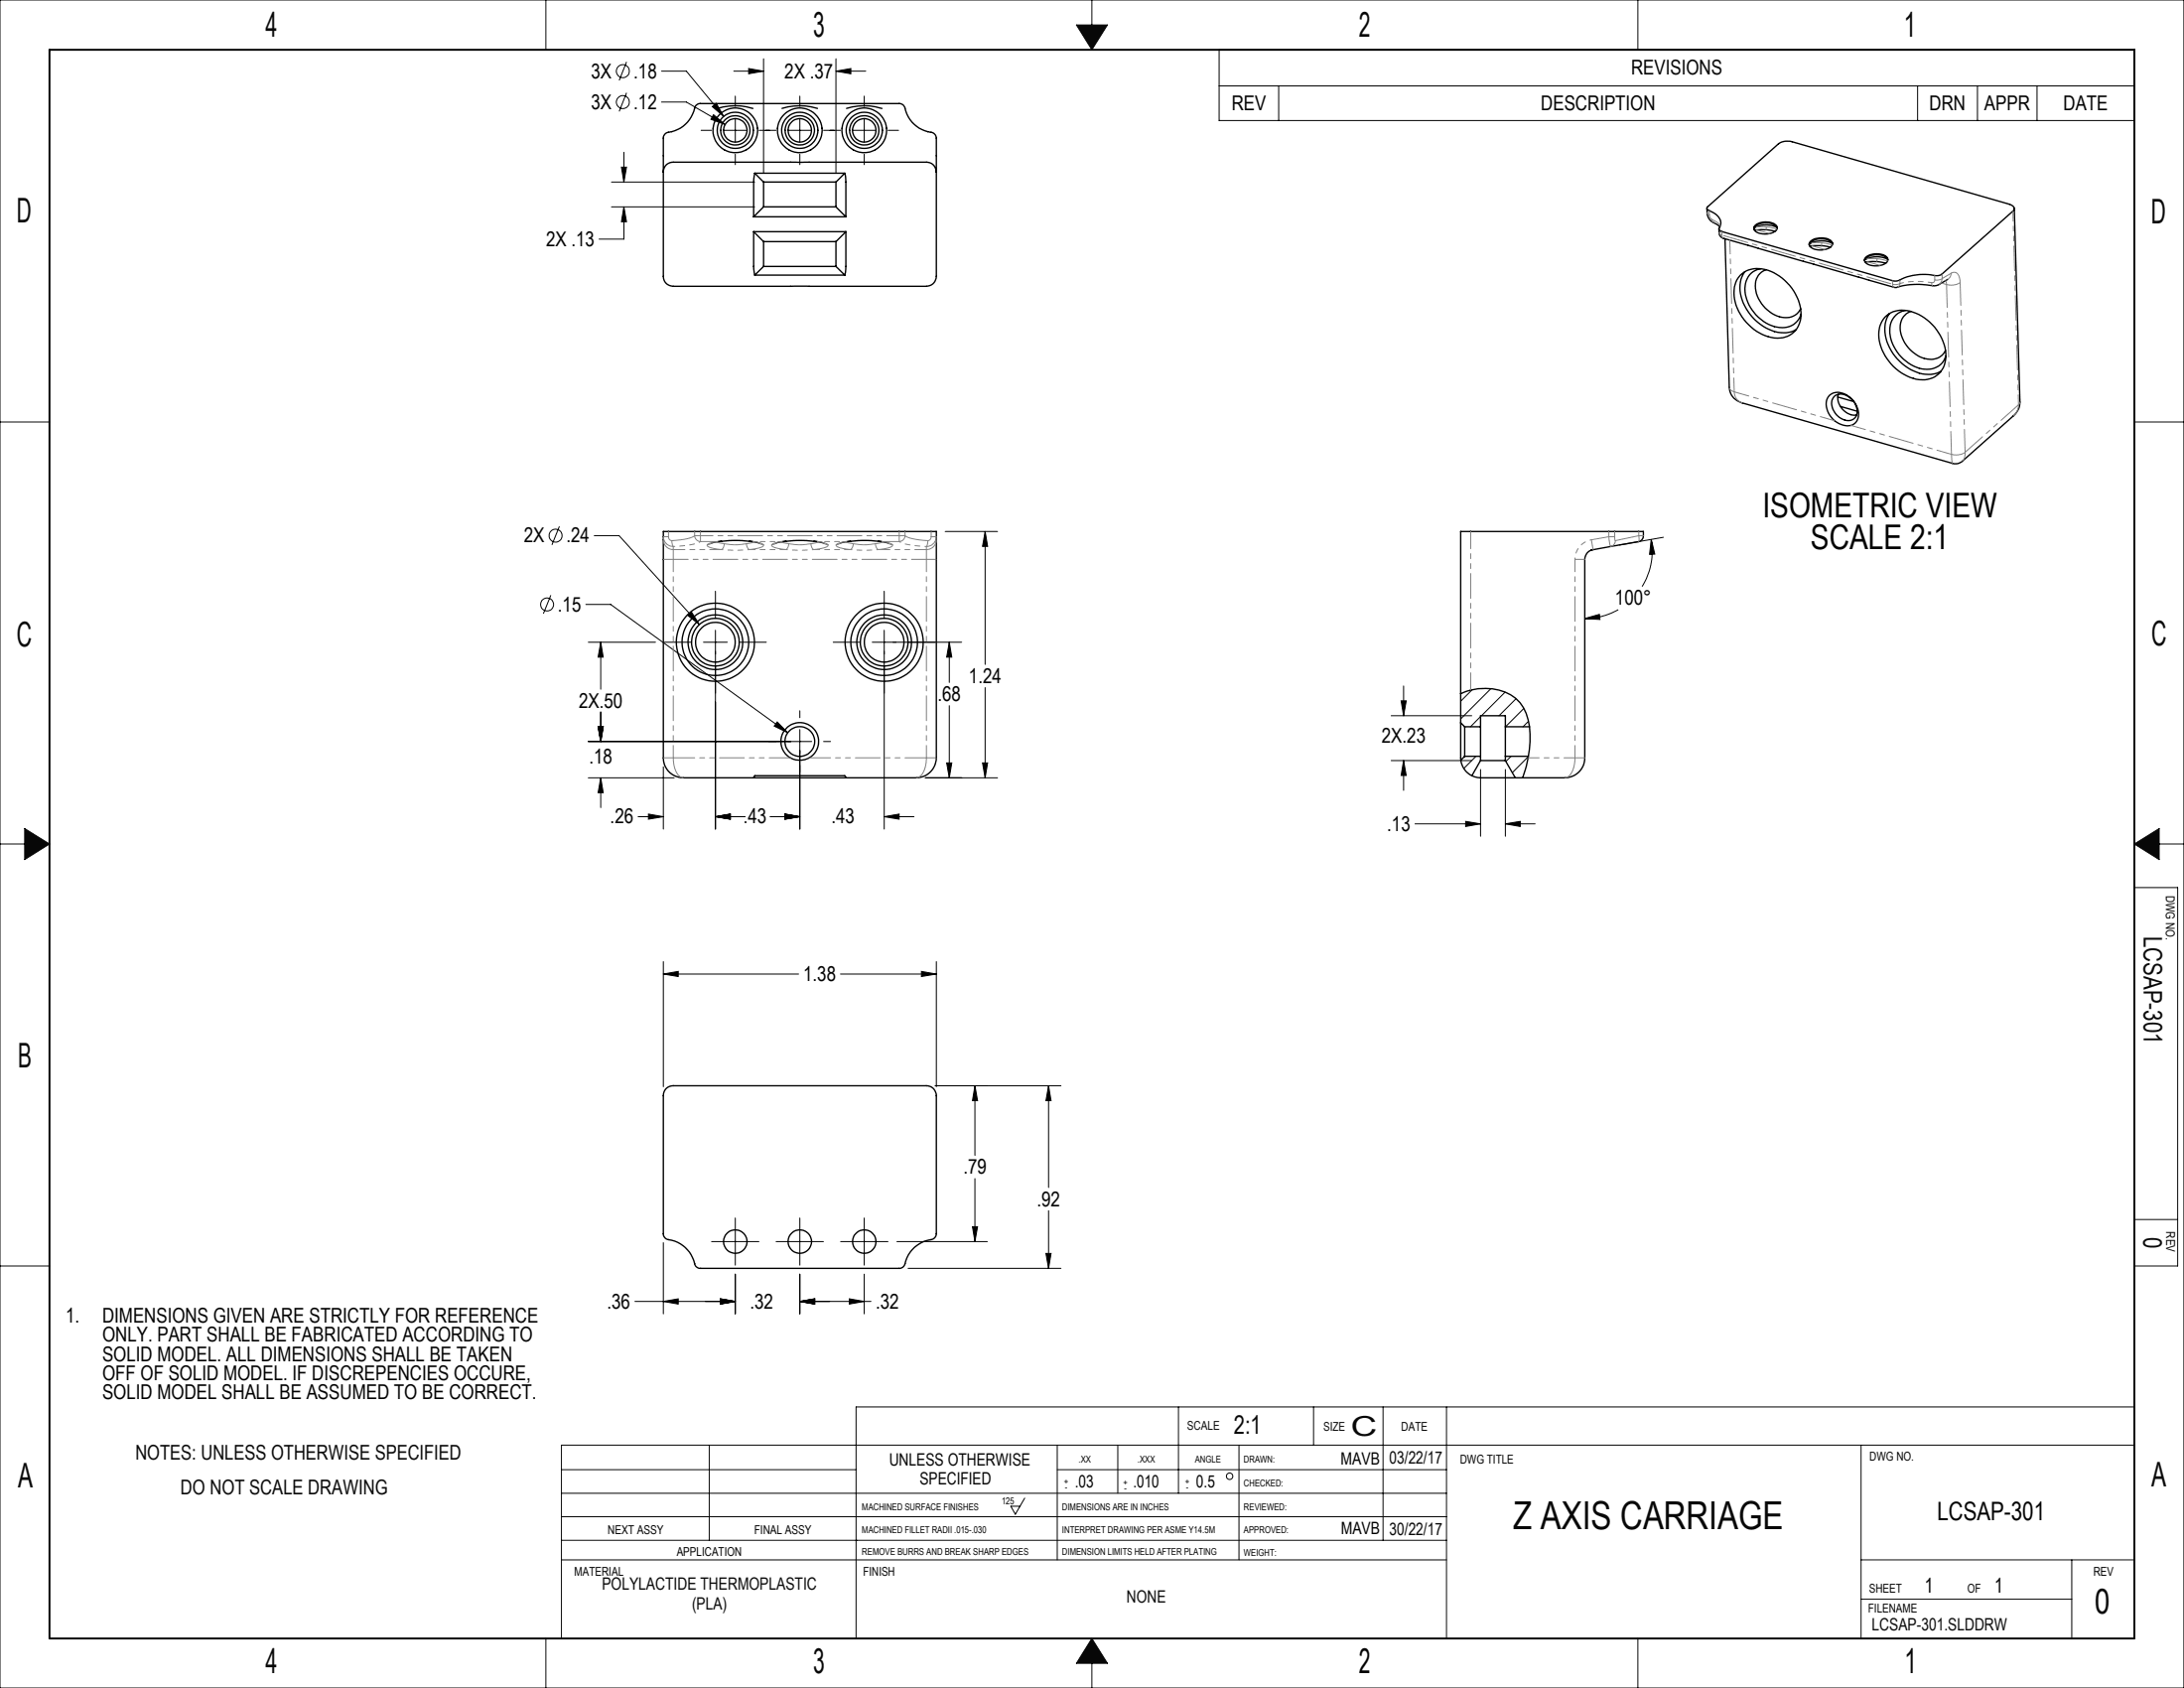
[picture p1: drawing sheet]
<svg xmlns="http://www.w3.org/2000/svg" width="559mm" height="432mm" viewBox="0 0 559 432" stroke-linecap="round" stroke-linejoin="round" font-family="sans-serif">
<g fill="none" stroke="#000" stroke-width=".25">
<path d="M270.5 369.7v29.3M286 369.7v12.3M317 369.7v29.3M143.7 399h226.4M262.2 383.2l-2.4 4.1-1.2-2h2.4"/>
<circle cx="314.6" cy="377.6" r=".82"/>
</g>
<g fill="none" stroke="#0a0605" stroke-width=".25">
<path d="M0 0h558.8v431.8h-558.8zM139.7 0v12.7M275.4 6.4h8l-4 6.3zM279.4 0v6.4M419.1 0v12.7M0 107.9h12.7M546.1 107.9h12.7M0 215.9h6.3M6.3 211.9l6.4 4-6.4 4zM546.1 215.9l6.4-4v8zM552.5 215.9h6.3M546.1 227h11.1v96.9h-11.1"/>
<path d="M546.1 312h11.1M0 323.9h12.7M301.5 359.9v22.1M336.1 359.9v9.8M353.9 359.9v34.1M370.1 359.9v59.2M546.1 359.9h-327.1v59.2M143.7 376h75.3M181.5 369.7v24.3M270.5 376h99.6M476.2 369.7v49.4M546.1 369.7h-402.4v49.4"/>
<path d="M143.7 382h226.4M143.7 394h226.4M143.7 388h226.4M476.2 399h69.9M530.1 399v20.1M139.7 419.1v12.7M279.4 419.1l4 6.4h-8zM419.1 419.1v12.7M476.2 409.1h53.9M279.4 425.5v6.3"/>
</g>
<path d="M12.7 12.7h533.4v406.4h-533.4z" fill="none" stroke="#0a0605" stroke-width=".5"/>
<path d="M275.4 6.4h8l-4 6.3zM546.1 215.9l6.4-4v8zM279.4 419.1l-4 6.4h8zM6.3 211.9v8l6.4-4z" fill-rule="evenodd" fill="#0a0605"/>
<g fill="none" stroke="#000" stroke-width=".25">
<path d="M160.3 15.8l-1.9 4.8M169.3 18.2h6.3l9.6 11.6M187.7 18.2h7.7M191.6 17.5l3.8 .7-3.8 .7zM195.4 15v29.3M213.9 18.2l3.8-.7v1.4zM213.9 15v29.3M213.9 18.2h7.6M311.9 12.7h234.2v18.1h-234.2zM159.6 38.9v7.7M160.3 23.7l-1.9 4.8M169.3 26.1h6.3l9.9 5.8"/>
<path d="M179.4 33.3h2.6M182.2 27.3l1.1-.9 1.9 3.4zM182.6 29.4l2.9 2.5-3.6-1.4zM185.1 33.3h6.1M188.1 24.6v2.6M188.1 30.3v6.1M188.1 39.4v2.7M194.2 33.3h4.3M201.6 33.3h6.1M204.6 24.6v2.6M204.6 30.3v6.1M204.6 39.4v2.7"/>
<path d="M210.7 33.3h4.4M218.1 33.3h6.1M221.1 24.6v2.6M221.1 30.3v6.1M221.1 39.4v2.7M227.2 33.3h2.7M311.9 22h234.2M327.2 22v8.8M490.6 22v8.8M506 22v8.8M521.2 22v8.8M156.5 46.6h36.6"/>
<path d="M156.5 52.9h36.6M159 42.8h1.3l-.7 3.8zM159.6 52.9l.7 3.8h-1.3zM159.6 52.9v8.3h-6.3M143.1 134.7l-1.9 4.7M152 137h6.4l20.6 22.8M241.8 136h13.4M252.1 136l.6 3.8h-1.3zM252.1 136v34M422.5 138l.9 3.7-1.3 .1zM422.5 138a17.2 17.2 0 0 1-2.3 12M425.6 137.4l-11.3 2"/>
<path d="M140.9 152.3l-1.9 4.7M149.9 154.6h6.3l45.3 32.8M175.9 157.4l1-.9 2.1 3.3zM183.1 151.2v7M226.2 151.2v7M405.5 158.2l3.7-1 .2 1.3zM414.1 156l-1.7 .8-2.8 .9-4.1 .5M150.5 164.3h17.2M153.7 164.3l.6 3.8h-1.3zM153.7 164.3v12M170 164.3h7M180 164.3h6.1"/>
<path d="M183.1 161.2v50.9M189.1 164.3h7M213.2 164.3h6.9M226.2 161.2v50.9M242.9 164.3l.6 3.8h-1.3zM242.9 164.3v10.3M246.1 164.3h-22.9M252.1 175.9v23.1M358.5 179.3h1.3l-.7 3.8zM359.1 175.5v7.6M376.7 176.4l-3 3M381.5 176.2l-7.8 7.7"/>
<path d="M385.1 177.1l-6 6M387.9 178.7l-4.4 4.4M150.5 189.7h57.2M150.5 199h22M153 185.9h1.3l-.6 3.8zM153.7 199l.6 3.8h-1.3zM153.7 182.1v7.6M153.7 199v7.6M169.7 196.1v16M198.9 184.7l2.6 2.7-3.4-1.7zM204.6 181.8v1.8M204.6 186.6v25.5"/>
<path d="M210.7 189.7h1.8M236.7 199h18.5M242.2 195.2h1.3l-.6 3.8zM242.9 180.5v18.5M251.4 195.2h1.3l-.6 3.8zM356 194.6h20.6M356 183.1h20.6M359.1 194.6l.7 3.8h-1.3zM359.1 194.6v7.6M377.6 193.5l-3.1 3.1M378.8 196.8v17.1M378.8 183.3l-2.6 2.6"/>
<path d="M385.2 196.8v17.1M386.6 193.5l-1.3 1.3M389.9 181.2l-4.7 4.7M391.1 193.5l-4.1 4.1M391.1 184.5l-1.4 1.4M163.3 208.9h6.4M165.9 208.2l3.8 .7-3.8 .6zM183.1 208.9l3.8-.7v1.3zM183.1 208.9h7.6M197 208.9h7.6M200.8 208.2l3.8 .7-3.8 .6zM226.2 208.9l3.8-.7v1.3z"/>
<path d="M226.2 208.9h7.7M362.1 210.7h16.7M375 210.1l3.8 .6-3.8 .7zM385.2 210.7l3.8-.6v1.3zM385.2 210.7h7.6M169.7 249.2l3.8-.7v1.3zM169.7 246v32M169.7 249.2h34.6M215.1 249.2h24.5M235.8 248.5l3.8 .7-3.8 .6zM239.6 246v32M239.3 277.7h32.2"/>
<path d="M249.4 277.7l.7 3.9h-1.3zM249.4 277.7v17.9M268.3 277.7l.6 3.9h-1.3zM268.3 277.7v26.1M169.7 317.9v18.2M182.1 317.6h12.1M188.1 311.6v12M198.6 317.6h12.1M204.6 311.6v12M215.1 317.6h12.1M221.1 311.6v12M229.5 317.6h23.1"/>
<path d="M248.8 313.8h1.3l-.7 3.8zM249.4 301.5v16.1M268.3 309.7v14.7M162.5 332.9h25.6M169.7 332.9l3.8-.7v1.4zM184.3 332.2l3.8 .7-3.8 .7zM188.1 325.9v10.2M204.6 332.9l3.9-.7v1.4zM204.6 325.9v10.2M204.6 332.9h18.2M217.3 332.2l3.8 .7-3.8 .7zM221.1 325.9v10.2"/>
<path d="M232.3 324.4h39.2M267.6 320.6h1.3l-.6 3.8z"/>
<circle cx="159.3" cy="18.2" r="1.66"/>
<circle cx="159.4" cy="26.1" r="1.65"/>
<circle cx="142.2" cy="137" r="1.67"/>
<circle cx="140" cy="154.6" r="1.66"/>
</g>
<path d="M198.9 184.7l-.8 1 3.4 1.7zM252.1 136l.6 3.8h-1.3zM251.4 195.2h1.3l-.6 3.8zM242.9 164.3l.6 3.8h-1.3zM242.2 195.2h1.3l-.6 3.8zM226.2 208.9l3.8-.7v1.3zM200.8 208.2l3.8 .7-3.8 .6zM183.1 208.9l3.8-.7v1.3zM200.8 208.2l3.8 .7-3.8 .6zM153.7 164.3l.6 3.8h-1.3zM153 185.9h1.3l-.6 3.8zM153 185.9h1.3l-.6 3.8zM153.7 199l.6 3.8h-1.3zM183.1 208.9l3.8-.7v1.3zM165.9 208.2l3.8 .7-3.8 .6zM175.9 157.4l3.1 2.4-2.1-3.3zM385.2 210.7l3.8-.6v1.3zM375 210.1l3.8 .6-3.8 .7zM359.1 194.6l.7 3.8h-1.3zM358.5 179.3h1.3l-.7 3.8zM405.5 158.2l3.7-1 .2 1.3zM422.5 138l.9 3.7-1.3 .1zM159 42.8h1.3l-.7 3.8zM159.6 52.9l.7 3.8h-1.3zM191.6 17.5l3.8 .7-3.8 .7zM213.9 18.2l3.8-.7v1.4zM182.2 27.3l3 2.5-1.9-3.4zM182.6 29.4l-.7 1.1 3.6 1.4zM235.8 248.5l3.8 .7-3.8 .6zM169.7 249.2l3.8-.7v1.3zM204.6 332.9l3.9-.7v1.4zM217.3 332.2l3.8 .7-3.8 .7zM204.6 332.9l3.9-.7v1.4zM184.3 332.2l3.8 .7-3.8 .7zM169.7 332.9l3.8-.7v1.4zM184.3 332.2l3.8 .7-3.8 .7zM249.4 277.7l.7 3.9h-1.3zM248.8 313.8h1.3l-.7 3.8zM268.3 277.7l.6 3.9h-1.3zM267.6 320.6h1.3l-.6 3.8z" fill="#000"/>
<g fill="none" stroke="#000" stroke-width=".35">
<path d="M183.6 27.7a15.7 15.7 0 0 1 9.1 0M200.1 27.7a15.7 15.7 0 0 1 9.1 0M216.6 27.7a15.1 15.1 0 0 1 9.1 0M169.7 44v26.7a2.5 2.5 0 0 0 2.6 2.5h64.7a2.57 2.57 0 0 0 2.6-2.5v-26.7M169.7 44a2.45 2.45 0 0 1 2.6-2.5h64.7a2.5 2.5 0 0 1 2.6 2.5M169.7 44v-8.7a1.86 1.86 0 0 1 2.2-1.6 8.2 8.2 0 0 0 6-6.5l1-.7h51.1a1.47 1.47 0 0 1 1.6 1.2 8.4 8.4 0 0 0 7.2 6.3l.6 .6 .2 .7v8.7M192.8 59.3v8.9l.3 2.2M192.8 59.3l2.6 2.5M192.8 59.3h23.6M192.8 55.5h23.6M193.1 44.3l-.3 2.3v8.9M193.1 44.3l2.3 2.3"/>
<path d="M193.1 44.3h23M195.4 46.6v6.3M195.4 52.9h18.5M195.4 52.9l-2.6 2.6M195.4 46.6h18.5M213.9 46.6v6.3M213.9 52.9l2.5 2.6M216.1 44.3l.3 2.3v8.9M216.1 44.3l-2.2 2.3M216.4 59.3v8.9l-.3 2.2M216.4 59.3l-2.5 2.5M436.7 53.3a3.7 3.7 0 0 0 2.8 4.2l.6 .5"/>
<path d="M436.8 53l18.2-16.2a4 4 0 0 1 3.5-.5l55.6 15.9a1.05 1.05 0 0 1 1.1 .6 1.05 1.05 0 0 1-.2 1.2l-18.1 16.1a2.73 2.73 0 0 1-2.7 .2 14.7 14.7 0 0 0-8.8 1.6h-1l-43.9-12.7a.64 .64 0 0 1-.6-.9 2.68 2.68 0 0 0-1.5-3.9l-1.4-.7-.3-.3zM439.8 58.6v.9a1.52 1.52 0 0 0 1.1 1.5l20.5 5.9M448.9 58.9l3-.1 2.3 .4M449 57.7a4.4 4.4 0 0 1 5.6 .2 1.41 1.41 0 0 1-1.3 1.7 4 4 0 0 1-4.5-.9zM454.7 58.2a6.1 6.1 0 0 0-5.9 .2M454.7 58.3a3.6 3.6 0 0 0-4.5-1l-1 .5-.5 .7M515.4 53.3l1.4 49.6a4.6 4.6 0 0 1-1.7 3.5l-13 11.6a2.58 2.58 0 0 1-2.5 .5l-53.8-15.4a4.3 4.3 0 0 1-3.3-3.9l-1.1-38.1M193.1 70.4h23M195.4 61.8v6.4M195.4 68.2l-2.3 2.2M195.4 61.8h18.5M195.4 68.2h18.5"/>
<path d="M213.9 61.8v6.4M213.9 68.2l2.2 2.2M445.2 70.5a7.4 7.4 0 0 1 9.4-.3 12.3 12.3 0 0 1 6.2 11.2 6 6 0 0 1-8.3 4.7 12.3 12.3 0 0 1-8.7-12.6l.6-2zM446.4 69.5a8.5 8.5 0 0 0 .4 9.5 11.3 11.3 0 0 0 10.9 6l1.9-.7M450.5 68.8a5.1 5.1 0 0 0-4 6.4 10.6 10.6 0 0 0 9.5 8.6 4.7 4.7 0 0 0 4.8-3.4M451.9 69a4.5 4.5 0 0 0-2.5 6.1 8.5 8.5 0 0 0 8.4 6.1l1.5-.6 .8-.7 .6-.9M461.4 66.8l23.4 6.8a22.5 22.5 0 0 1 10.4-.5l.8-.3 2.3-1.3M463.1 62.9l2.5-.1 2.7 .5M463.2 61.8a4.4 4.4 0 0 1 5.6 .1 1.4 1.4 0 0 1-1.3 1.8 3.9 3.9 0 0 1-4.5-.9l-.1-.5zM468.8 62.3a6.4 6.4 0 0 0-5.9 .1M468.9 62.4a3.4 3.4 0 0 0-4.2-1.2l-1.1 .5-.5 .4-.2 .5M477.2 67l3.1-.1 2.2 .4"/>
<path d="M477.3 65.9a4.4 4.4 0 0 1 5.7 .1 1.41 1.41 0 0 1-1.4 1.8 4 4 0 0 1-4.5-1v-.5zM483 66.4a6.1 6.1 0 0 0-5.9 .1M483 66.5a2.86 2.86 0 0 0-3.2-1.3 2.88 2.88 0 0 0-2.7 1.5M487.5 79.4a5.1 5.1 0 0 0-3.9 6.4 10.5 10.5 0 0 0 9.5 8.7 4.7 4.7 0 0 0 4.8-3.4M488.9 79.7a4.7 4.7 0 0 0-2.2 6.7 8.4 8.4 0 0 0 8.1 5.5l1.6-.6 .8-.7 .6-1M482.2 81.2a6.8 6.8 0 0 1 8-1.1 12.4 12.4 0 0 1 7.6 11.9 5.9 5.9 0 0 1-7.5 5 12.6 12.6 0 0 1-9.6-12.2l.5-2zM483.5 80.2a8.6 8.6 0 0 0 .4 9.5 11.3 11.3 0 0 0 10.8 6l1.9-.7M468.2 101a4.4 4.4 0 0 1 5.8 1.3 4.5 4.5 0 0 1 .7 5.9 3.4 3.4 0 0 1-4.1 .2 5.3 5.3 0 0 1-2.9-6.7zM469.4 101.4a3.6 3.6 0 0 1 4.9 1.4 3.1 3.1 0 0 1-.2 4.5 4.1 4.1 0 0 1-5.1-2.6 2.91 2.91 0 0 1 .4-3.3zM470.2 101.6l4.1 1.1M470.4 100.9a4.5 4.5 0 0 0 4.7 5.3M470.9 104l4.3 1.2"/>
<path d="M169.7 136h69.9v57.9a5.2 5.2 0 0 1-5.1 5.1h-59.7a5.1 5.1 0 0 1-5.1-5.1zM183.6 138.6a32.2 32.2 0 0 1 9.1 0M184.6 138.5l-2.6 .5M191.7 138.5l2.6 .5M200.1 138.6l4.1-.3 5 .3M201.1 138.5l-2.7 .5M208.2 138.5l2.6 .5M216.6 138.6a31.9 31.9 0 0 1 9.1 0M217.6 138.5l-2.7 .5M224.7 138.5l2.6 .5M407.3 140.7l-.3 .1M373.7 177.4l.6-.2a13.9 13.9 0 0 1 13.5 1.4 12 12 0 0 1 3.7 9.1 29.2 29.2 0 0 1-1.9 11.3"/>
<path d="M192.8 199l.3-.6h23l.3 .6M373.7 184.9v-48.9h46.8v1.1a1.53 1.53 0 0 1-1.3 1.5l-11.6 2a2.5 2.5 0 0 0-2.1 2.5v50.8a5.1 5.1 0 0 1-5.1 5.1h-21.6l-2.2-.6M373.7 184.9l.1 9.6M373.7 184.9l1.1 1M373.8 194.5a5.1 5.1 0 0 0 2.8 3.9M374.8 185.9v7.6M374.8 193.5h4M374.8 185.9h4M374.8 193.5l-1 1M378.8 185.9v7.6M378.8 185.9v-2.8h6.4v2.8M378.8 193.5v1.1"/>
<path d="M378.8 194.6l-2.2 3.8M378.8 194.6h6.4M385.2 185.9v7.6M385.2 193.5h5.9M385.2 185.9h6.1M385.2 193.5v1.1M385.2 194.6l2.5 4.4M170.3 278.6l1.1-.7 .9-.2h64.7a2.5 2.5 0 0 1 2.6 2.6v35.3a1.83 1.83 0 0 1-2.1 1.7 8.3 8.3 0 0 0-6.1 6.4l-.4 .4-.7 .3h-51.1a1.46 1.46 0 0 1-1.5-1.1 8.3 8.3 0 0 0-7.2-6.4l-.4-.3-.4-.7v-35.6l.2-.9z"/>
<circle cx="188.1" cy="33.3" r="4.6"/>
<circle cx="188.1" cy="33.4" r="2.99"/>
<circle cx="188.1" cy="33.4" r="5.7"/>
<circle cx="188.1" cy="33.4" r="3.7"/>
<circle cx="204.6" cy="33.4" r="3.7"/>
<circle cx="204.6" cy="33.3" r="4.6"/>
<circle cx="204.6" cy="33.4" r="2.99"/>
<circle cx="204.6" cy="33.4" r="5.7"/>
<circle cx="221.1" cy="33.4" r="3"/>
<circle cx="221.1" cy="33.4" r="3.7"/>
<circle cx="221.1" cy="33.3" r="4.6"/>
<circle cx="221.1" cy="33.4" r="5.7"/>
<circle cx="183" cy="164.3" r="8.5"/>
<circle cx="183" cy="164.3" r="7"/>
<circle cx="183" cy="164.3" r="10"/>
<circle cx="183" cy="164.3" r="6.1"/>
<circle cx="183.1" cy="164.3" r="5.1"/>
<circle cx="226.2" cy="164.3" r="8.5"/>
<circle cx="226.2" cy="164.3" r="7"/>
<circle cx="226.2" cy="164.3" r="10"/>
<circle cx="226.2" cy="164.3" r="6.1"/>
<circle cx="226.2" cy="164.3" r="5.1"/>
<circle cx="204.6" cy="189.7" r="3.8"/>
<circle cx="204.6" cy="189.7" r="4.8"/>
<circle cx="188.1" cy="317.6" r="3"/>
<circle cx="204.6" cy="317.6" r="3"/>
<circle cx="221.1" cy="317.6" r="3"/>
</g>
<g fill="none" stroke="#808080" stroke-width=".25" stroke-dasharray="6.3 1.3 1.3 1.3 1.3 1.3">
<path d="M436.8 54.4l.5 .6M437.3 53.9v1.1M437.3 55l.3 .8 .4 .4M438 56.2l1.4 .8 .8 .7M438.5 57l-.5-.8M440.6 59.2v1M449.4 58h2.5M451.9 58.8v-.8M451.9 58l2.7 .6M452.7 59.8l-3.3-1M440.6 60.2l-.6-.3-.2-.4M440.9 60.9l-.3-.7"/>
<path d="M463.5 62.1h2.6M466 62.8l.1-.7M466.1 62.1l2.7 .6M466.9 63.8l-3.3-.9M477.7 66.2h2.6M480.2 66.9l.1-.7M480.3 66.2l2.7 .6M481.1 67.9l-3.4-1M484.2 72.7v-.9M484.6 73.5l-.4-.8M485.5 73.5l.4-.3 .2-.7M486.1 71.6v.9"/>
<path d="M486.1 72.5l-.9 .3-1-.1M494.2 72.3h.2a.65 .65 0 0 0 .6-.7M494.4 73.1l-.2-.8M495 71.6v-1.1M496.9 70.1v1.1M496.9 71.2a2.43 2.43 0 0 1-1.9 .4M496.9 71.2l-.1 .8-.7 .8M496.9 71.2l2.3-1.3M497.8 71.8l.2 1M498 72.8a4.2 4.2 0 0 0 3.5-.5M498 72.8l-1.3-.4M498.4 71.4l.7-.8 .1-.7"/>
<path d="M501.5 72.3a2.14 2.14 0 0 0-1.6-2.6l-.7 .2M442.5 99.2l.3 .6 .9 .4M445.8 103.1a2.88 2.88 0 0 1-2.1-2.9M499.3 116.2a4.2 4.2 0 0 0 3.5-.5M499.6 118.5l-.3-2.3M502.1 117.9l.5-.8 .2-1.4M515.2 106.4l.9-1.3 .4-1.5M516.5 103.6l.3-.7M169.7 137.3h1.3M171 137.3l.1 .3a.84 .84 0 0 0 .8 .7M171 136v1.3M171.9 138.3l1.5-.1a9.6 9.6 0 0 0 4.3-1.2"/>
<path d="M172.3 139.8l-.4-1.5M172.3 139.8v.8M172.3 139.8a2.49 2.49 0 0 1-2.6-2.5M177.7 137v-1M179.2 138.5v-1.5M179.2 138.5a1.57 1.57 0 0 1-1.5-1.5M179.2 137h-1.5M179.2 136v1M180.9 139.4l1.1-.4M180.9 139.4l.8-.5 1.9-.4M183.2 138.6l2.1 .5M183.6 138.5h-4.4"/>
<path d="M185.3 139.1l2.5 .3 3.2-.3M191 139.1l2.1-.5M191 139.1a1.7 1.7 0 0 0 .7 1.5M192.7 138.5l1.9 .4 .8 .5M194.3 138.9l1.1 .5M195.4 139.4v.1a3.1 3.1 0 0 1-2.4 .9l-1.3 .2M197.4 139.4l1.1-.4M197.4 139.4l.8-.5 1.9-.4M199.7 138.6l2.1 .5M201.8 139.1l2.5 .3 3.2-.3M207.5 139.1l2.1-.5M207.5 139.1a1.7 1.7 0 0 0 .7 1.5"/>
<path d="M209.2 138.5l1.9 .4 .8 .5M210.8 138.9l1.1 .5M211.9 139.4v.1a3.1 3.1 0 0 1-2.4 .9l-1.3 .2M213.9 139.4l1.1-.4M213.9 139.4l.8-.5 1.9-.4M216.2 138.6l2.1 .5M218.3 139.1l2.5 .3 3.2-.3M224 139.1l2.1-.5M224 139.1a1.7 1.7 0 0 0 .7 1.5M225.7 138.5l1.9 .4 .8 .5M227.3 138.9l1.1 .5M228.4 139.4v.1a3.1 3.1 0 0 1-2.4 .9l-1.3 .2"/>
<path d="M230.1 138.5h-4.4M230.1 138.5v-1.5M230.1 137v-1M230.1 138.5a1.57 1.57 0 0 0 1.5-1.5M231.6 137h-1.5M231.6 136v1M231.6 137a11.3 11.3 0 0 0 5.8 1.3M237 139.8l.4-1.5M237.4 138.3h.2a.97 .97 0 0 0 .7-1M238.3 137.3v-1.3M239.6 137.3a2.49 2.49 0 0 1-2.6 2.5M239.6 137.3h-1.3"/>
<path d="M407.2 138.1l4.4-.8M411.6 137.3h1.5M411.6 137.3v-1.3M412.1 139.8l-.5-2.5M412.1 139.8a1.49 1.49 0 0 0 1.2-1.5M413.1 137.3l.2 1M413.1 136v1.3M413.3 138.3l6-1.3M419.2 138.5l.2-.4-.1-1.1M419.3 137v-1M420.5 137h-1.2M169.7 143.1h2.6"/>
<path d="M172.3 140.6a2.52 2.52 0 0 1-2.6-2.5M172.3 140.6v2.5M184.6 140.6a7.1 7.1 0 0 1-3.6-1l-.1-.2M184.6 140.6a1.7 1.7 0 0 0 .7-1.5M201.1 140.6a7.1 7.1 0 0 1-3.6-1l-.1-.2M201.1 140.6a1.7 1.7 0 0 0 .7-1.5M217.6 140.6a7.1 7.1 0 0 1-3.6-1l-.1-.2M217.6 140.6a1.7 1.7 0 0 0 .7-1.5M237 140.6v-.8M237 140.6a2.52 2.52 0 0 0 2.6-2.5M237 140.6v2.5M237 143.1h2.6"/>
<path d="M403 143.1h2.5M407.6 140.6l-.4-2.5M169.7 193.9h2.6M174.8 198.9a3.4 3.4 0 0 1-2.4-3.2l-.1-1.8M234.5 198.9a3.4 3.4 0 0 0 2.4-3.2l.1-1.8M237 193.9h2.6M403 193.9a5.1 5.1 0 0 1-2.3 5h-.3M403 193.9h2.5"/>
</g>
<path d="M200.1 138.5h-7.4M216.6 138.5h-7.4" fill="none" stroke="#808080" stroke-width=".25" stroke-dasharray="6.3 1.3 1.3 1.3 1.3 1.3" stroke-dashoffset="5.8"/>
<path d="M179.2 137h50.9" fill="none" stroke="#808080" stroke-width=".25" stroke-dasharray="6.3 1.3 1.3 1.3 1.3 1.3" stroke-dashoffset="3.1"/>
<path d="M179.2 138.5a16.5 16.5 0 0 1-6.9 1.3M237 139.8l-3.1-.3a9.2 9.2 0 0 1-3.8-1M407.2 138.1a5.1 5.1 0 0 0-4.2 5" fill="none" stroke="#808080" stroke-width=".25" stroke-dasharray="6.3 1.3 1.3 1.3 1.3 1.3" stroke-dashoffset="6"/>
<path d="M191.7 140.6h9.4M208.2 140.6h9.4" fill="none" stroke="#808080" stroke-width=".25" stroke-dasharray="6.3 1.3 1.3 1.3 1.3 1.3" stroke-dashoffset="4.9"/>
<path d="M172.3 140.6h12.3M224.7 140.6h12.3" fill="none" stroke="#808080" stroke-width=".25" stroke-dasharray="6.3 1.3 1.3 1.3 1.3 1.3" stroke-dashoffset="3.4"/>
<path d="M191.7 140.6l-4 .2-3.1-.2M208.2 140.6l-4 .2-3.1-.2M224.7 140.6l-4 .2-3.1-.2" fill="none" stroke="#808080" stroke-width=".25" stroke-dasharray="6.3 1.3 1.3 1.3 1.3 1.3" stroke-dashoffset="5.9"/>
<path d="M443.7 100.2l25.8 7.4M473.6 108.8l25.7 7.4M237 143.1h-64.7" fill="none" stroke="#808080" stroke-width=".25" stroke-dasharray="6.3 1.3 1.3 1.3 1.3 1.3" stroke-dashoffset="2.5"/>
<path d="M172.3 193.9h30M207 193.9h30" fill="none" stroke="#808080" stroke-width=".25" stroke-dasharray="6.3 1.3 1.3 1.3 1.3 1.3" stroke-dashoffset=".9"/>
<path d="M172.3 143.1v50.8M237 193.9v-50.8M403 193.9v-50.8" fill="none" stroke="#808080" stroke-width=".25" stroke-dasharray="6.3 1.3 1.3 1.3 1.3 1.3" stroke-dashoffset="3.2"/>
<path d="M376.3 136v40.5" fill="none" stroke="#808080" stroke-width=".25" stroke-dasharray="6.3 1.3 1.3 1.3 1.3 1.3" stroke-dashoffset="1.9"/>
<path d="M391 193.9h12" fill="none" stroke="#808080" stroke-width=".25" stroke-dasharray="6.3 1.3 1.3 1.3 1.3 1.3" stroke-dashoffset="3.5"/>
<path d="M486.1 72.5a18.3 18.3 0 0 1 8.1-.2" fill="none" stroke="#808080" stroke-width=".25" stroke-dasharray="6.3 1.3 1.3 1.3 1.3 1.3" stroke-dashoffset="5.4"/>
<path d="M440.6 60.2l43.6 12.5" fill="none" stroke="#808080" stroke-width=".25" stroke-dasharray="6.3 1.3 1.3 1.3 1.3 1.3" stroke-dashoffset="-.5"/>
<path d="M516.5 103.6l-1.5-49.6" fill="none" stroke="#808080" stroke-width=".25" stroke-dasharray="6.3 1.3 1.3 1.3 1.3 1.3" stroke-dashoffset="3.8"/>
<path d="M502.8 115.7l13.7-12.1" fill="none" stroke="#808080" stroke-width=".25" stroke-dasharray="6.3 1.3 1.3 1.3 1.3 1.3" stroke-dashoffset=".4"/>
<path d="M501.5 72.3l1.3 43.4M499.3 116.2l-1.3-43.4" fill="none" stroke="#808080" stroke-width=".25" stroke-dasharray="6.3 1.3 1.3 1.3 1.3 1.3" stroke-dashoffset=".5"/>
<path d="M442.6 61.4l1.1 38.8" fill="none" stroke="#808080" stroke-width=".25" stroke-dasharray="6.3 1.3 1.3 1.3 1.3 1.3" stroke-dashoffset="2.8"/>
<text font-size="9.9" fill="#0a0605" x="387.1" y="391.2">Z AXIS CARRIAGE</text>
<g font-size="8.7" fill="#0a0605">
<text x="68" y="9.4">4</text>
<text x="208.1" y="9.3">3</text>
<text x="347.7" y="9.3">2</text>
<text x="487.1" y="9.4">1</text>
<text x="4.3" y="57">D</text>
<text x="550.4" y="57.2">D</text>
<text x="4.3" y="165.3">C</text>
<text x="550.5" y="165.1">C</text>
<text x="4.6" y="273.1">B</text>
<text x="4.6" y="380.6">A</text>
<text x="550.5" y="380.4">A</text>
<text x="536" y="412.8">0</text>
<text x="67.9" y="428">4</text>
<text x="208.1" y="428">3</text>
<text x="487.3" y="428.1">1</text>
</g>
<g font-size="8.7">
<text x="451" y="132.3">ISOMETRIC VIEW</text>
<text x="463.3" y="140.5">SCALE 2:1</text>
<text x="347.7" y="428.1">2</text>
</g>
<text font-size="7" fill="#0a0605" x="345.7" y="367.2">C</text>
<g font-size="6.5" fill="#0a0605">
<text x="548.5" y="239.5" transform="rotate(90 548.5 239.5)">LCSAP-301</text>
<text x="548.4" y="316.4" transform="rotate(90 548.4 316.4)">0</text>
<text x="315.7" y="366.7">2:1</text>
</g>
<text font-size="6.5" x="495.7" y="388.9">LCSAP-301</text>
<g font-size="5.2">
<text x="151.2" y="20">3X</text>
<text x="162.1" y="20">.18</text>
<text x="200.7" y="20">2X .37</text>
<text x="417.3" y="19.1">REVISIONS</text>
<text x="151.2" y="27.9">3X</text>
<text x="162.1" y="27.9">.12</text>
<text x="315.1" y="28.2">REV</text>
<text x="394.3" y="28.2">DESCRIPTION</text>
<text x="493.7" y="28.2">DRN</text>
<text x="507.7" y="28.2">APPR</text>
<text x="527.9" y="28.2">DATE</text>
<text x="139.7" y="63">2X .13</text>
<text x="134" y="138.8">2X</text>
<text x="144.9" y="138.8">.24</text>
<text x="413.3" y="154.8">100°</text>
<text x="142.7" y="156.4">.15</text>
<text x="239.9" y="179.3">.68</text>
<text x="247.9" y="174.7">1.24</text>
<text x="148.1" y="181.1">2X.50</text>
<text x="353.5" y="190">2X.23</text>
<text x="150.7" y="195.4">.18</text>
<text x="156.1" y="210.7">.26</text>
<text x="190.2" y="210.7">.43</text>
<text x="212.7" y="210.7">.43</text>
<text x="354.9" y="212.5">.13</text>
<text x="205.5" y="250.9">1.38</text>
<text x="246.5" y="300.3">.79</text>
<text x="265.3" y="308.5">.92</text>
<text x="155.3" y="334.7">.36</text>
<text x="191.9" y="334.7">.32</text>
<text x="224.1" y="334.7">.32</text>
<text x="16.8" y="338.4">1.</text>
<text x="26.2" y="338.4">DIMENSIONS GIVEN ARE STRICTLY FOR REFERENCE</text>
<text x="26.2" y="343.3">ONLY. PART SHALL BE FABRICATED ACCORDING TO</text>
<text x="26.2" y="348.2">SOLID MODEL. ALL DIMENSIONS SHALL BE TAKEN</text>
<text x="26.2" y="353.1">OFF OF SOLID MODEL. IF DISCREPENCIES OCCURE,</text>
<text x="26.2" y="358">SOLID MODEL SHALL BE ASSUMED TO BE CORRECT.</text>
<text x="492.5" y="407.3">1</text>
<text x="510.3" y="407.3">1</text>
</g>
<g font-size="5.2" fill="#0a0605">
<text x="34.6" y="373.4">NOTES: UNLESS OTHERWISE SPECIFIED</text>
<text x="46.2" y="382.3">DO NOT SCALE DRAWING</text>
</g>
<g font-size="4.4">
<text x="227.5" y="374.8">UNLESS OTHERWISE</text>
<text x="343" y="374.6">MAVB</text>
<text x="235.3" y="379.6">SPECIFIED</text>
<text x="275" y="380.5">.03</text>
<text x="290" y="380.5">.010</text>
<text x="306.1" y="380.6">0.5</text>
<text x="343.1" y="392.5">MAVB</text>
</g>
<g font-size="4.4" fill="#0a0605">
<text x="355.5" y="374.5">03/22/17</text>
<text x="355.5" y="392.6">30/22/17</text>
<text x="154" y="406.6">POLYLACTIDE THERMOPLASTIC</text>
<text x="177" y="411.7">(PLA)</text>
<text x="288.3" y="409.9">NONE</text>
<text x="479" y="417">LCSAP-301.SLDDRW</text>
</g>
<g font-size="3.1">
<text x="554.2" y="229.1" transform="rotate(90 554.2 229.1)">DWG NO.</text>
<text x="554.2" y="315.1" transform="rotate(90 554.2 315.1)">REV</text>
<text x="358.5" y="366">DATE</text>
<text x="373.6" y="374.5">DWG TITLE</text>
<text x="478.4" y="373.7">DWG NO.</text>
<text x="155.5" y="392.4">NEXT ASSY</text>
<text x="193" y="392.4">FINAL ASSY</text>
<text x="173.2" y="398">APPLICATION</text>
<text x="146.9" y="403.1">MATERIAL</text>
<text x="220.9" y="403.2">FINISH</text>
<text x="478.2" y="407.4">SHEET</text>
<text x="503.4" y="407.4">OF</text>
<text x="535.6" y="403.2">REV</text>
<text x="478" y="412.6">FILENAME</text>
</g>
<g font-size="3.1" fill="#0a0605">
<text x="303.8" y="365.9">SCALE</text>
<text x="338.7" y="365.9">SIZE</text>
</g>
<g font-size="2.4">
<text x="276" y="374.1">.XX</text>
<text x="291.1" y="374.1">.XXX</text>
<text x="305.8" y="374.1">ANGLE</text>
<text x="318.3" y="374.1">DRAWN:</text>
<text x="272.2" y="379.8">+</text>
<text x="272.5" y="381.2">-</text>
<text x="287.4" y="380">+</text>
<text x="287.7" y="381.4">-</text>
<text x="303.2" y="379.8">+</text>
<text x="303.5" y="381.2">-</text>
<text x="318.3" y="380.2">CHECKED:</text>
<text x="220.5" y="386.2">MACHINED SURFACE FINISHES</text>
<text x="256.3" y="384.7">125</text>
<text x="271.8" y="386.2">DIMENSIONS ARE IN INCHES</text>
<text x="318.3" y="386.2">REVIEWED:</text>
<text x="220.5" y="392.3">MACHINED FILLET RADII .015-.030</text>
<text x="271.8" y="392.3">INTERPRET DRAWING PER ASME Y14.5M</text>
<text x="318.3" y="392.3">APPROVED:</text>
<text x="220.5" y="397.8">REMOVE BURRS AND BREAK SHARP EDGES</text>
<text x="271.8" y="397.8">DIMENSION LIMITS HELD AFTER PLATING</text>
<text x="318.3" y="398">WEIGHT:</text>
</g>
</svg>
